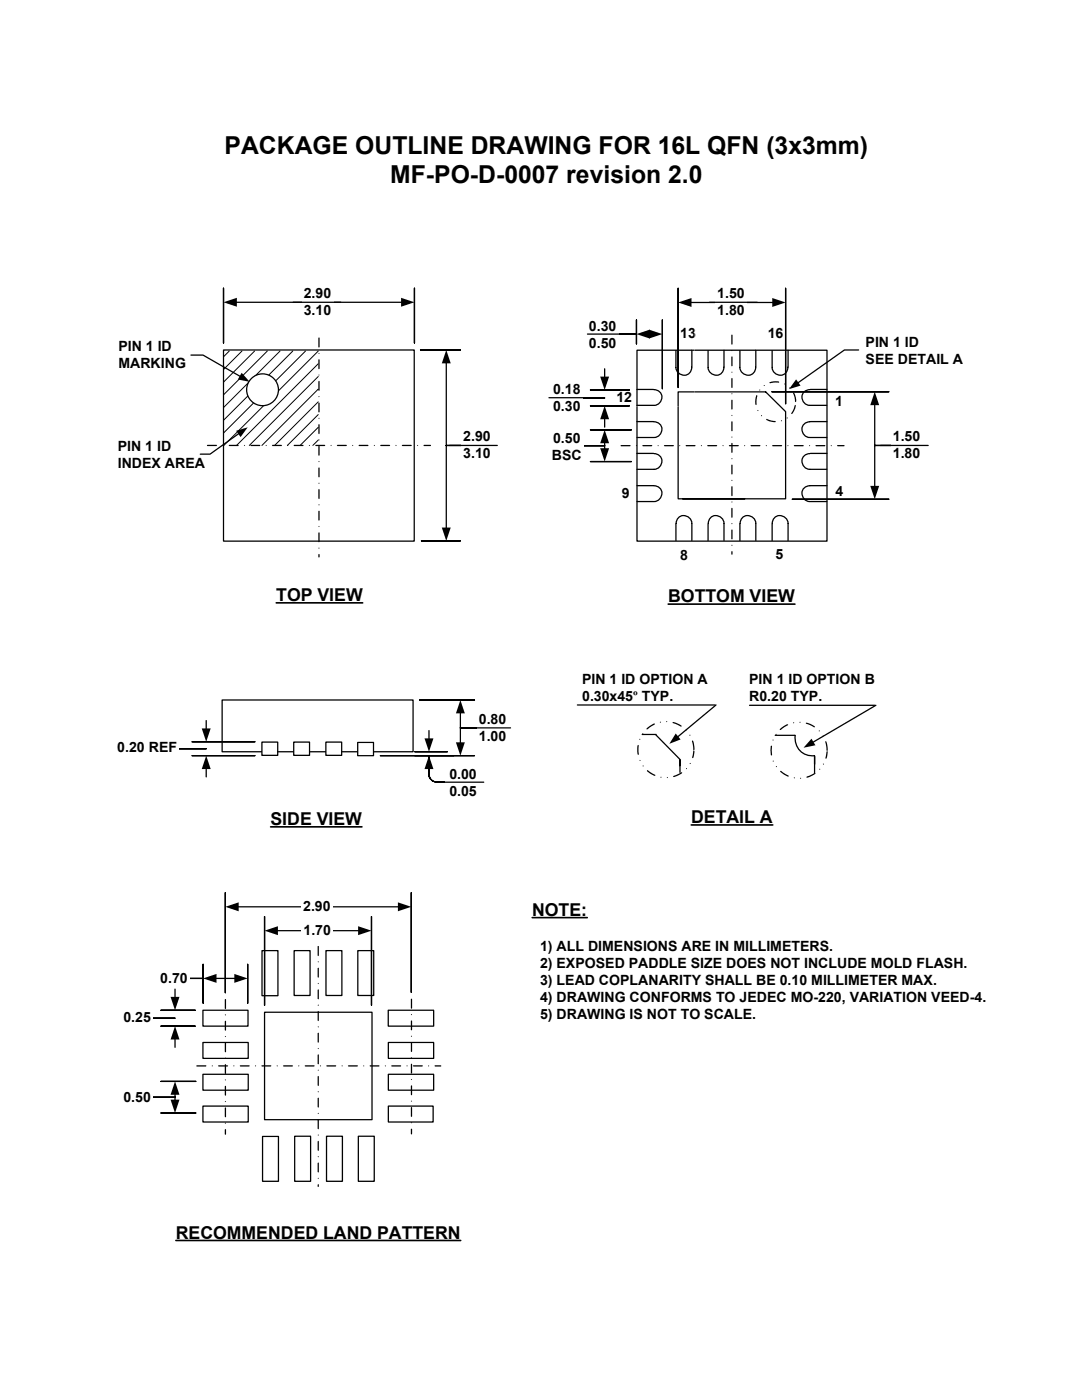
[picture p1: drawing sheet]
<svg xmlns="http://www.w3.org/2000/svg" width="216mm" height="279mm" viewBox="0 0 216 279" stroke-linecap="round" stroke-linejoin="round" font-family="sans-serif">
<path d="M44.3 139.7h38.1v10.3h-38.1z" fill="none" stroke="#010101" stroke-width=".25"/>
<path d="M52.4 148.3h3v2.4h-3z" fill="#fff"/>
<path d="M55.1 120.3h17.3M54 165h18.2" fill="none" stroke="#010101" stroke-width=".33"/>
<path d="M44.6 69.8h38.1v38.2h-38.1z" fill="none" stroke="#010101" stroke-width=".25"/>
<path d="M136.2 99.5h12.4zM136.2 77.7h12.4z" fill-rule="evenodd" fill="#fff"/>
<path d="M127.1 69.9h37.9v38.1h-37.9zM135.3 78.2h17.5l4 3.9v17.4h-21.5zM148.6 99.5h-12.4h12.4" fill="none" stroke="#010101" stroke-width=".25"/>
<path d="M170.6 60.2v20.2zM138.6 60.2v18.9z" fill-rule="evenodd" fill="#fff"/>
<path d="M133.3 120.6h25.3" fill="none" stroke="#010101" stroke-width=".33"/>
<g fill="#fff">
<path d="M119.7 112.3h17.8zM119.7 81.2h18.4z" fill-rule="evenodd"/>
<path d="M82.7 57.5v11zM44.6 57.5v11z" fill-rule="evenodd"/>
</g>
<path d="M44.6 57.5v11v-11M82.7 57.5v11v-11M47 60.3h33.2" fill="none" stroke="#010101" stroke-width=".25"/>
<g fill="#010101">
<path d="M44.6 60.3l2.7-.9v1.8z"/>
<path d="M80 59.4l2.7 .9-2.7 .9z"/>
</g>
<path d="M60.3 56.4h6.2v7.5h-6.2z" fill="#fff"/>
<path d="M156.8 57.5v23.1zM135.3 57.5v19.8z" fill-rule="evenodd" fill="#fff"/>
<path d="M135.3 57.5v19.8v-19.8M156.8 57.5v23.1v-23.1M137.8 60.4h16.5" fill="none" stroke="#010101" stroke-width=".25"/>
<g fill="#010101">
<path d="M135.3 60.4l2.7-.9v1.8z"/>
<path d="M154.1 59.5l2.7 .9-2.7 .9z"/>
</g>
<path d="M142.8 56.4h6.2v7.5h-6.2z" fill="#fff"/>
<path d="M84.1 107.9h7.8zM83.9 69.8h8zM89 88.9h6.2z" fill-rule="evenodd" fill="#fff"/>
<path d="M89 72.3v33.2M91.9 69.8h-8h8M95.2 88.9h-6.2h6.2M91.9 107.9h-7.8h7.8" fill="none" stroke="#010101" stroke-width=".25"/>
<g fill="#010101">
<path d="M88.2 105.3h1.7l-.9 2.6z"/>
<path d="M89 69.8l.9 2.7h-1.7z"/>
</g>
<path d="M92.1 85h6.2v7.4h-6.2z" fill="#fff"/>
<g fill="#010101">
<path d="M41.3 88.8h1.9l.1 .1-.1 .1h-1.8zM44.3 88.9l.2-.1 .1 .1-.1 .1zM45.6 88.9l.1-.1h1.8l.1 .1-.1 .1h-1.8zM48.7 88.9l.1-.1 .1 .1-.1 .1zM49.9 88.9l.2-.1h1.7l.2 .1-.2 .1h-1.7zM53 88.9l.1-.1 .1 .1-.1 .1zM54.3 88.9l.1-.1h1.8l.1 .1-.1 .1h-1.8zM57.3 88.9l.1-.1 .2 .1-.2 .1zM58.6 88.9l.1-.1h1.8l.1 .1-.1 .1h-1.8zM61.6 88.9l.1-.1 .2 .1-.2 .1zM62.9 88.9l.1-.1h1.8l.1 .1-.1 .1h-1.8zM65.9 88.9l.2-.1 .1 .1-.1 .1zM67.2 88.9l.1-.1h1.8l.1 .1-.1 .1h-1.8zM70.3 88.9l.1-.1 .1 .1-.1 .1zM71.5 88.9l.1-.1h1.8l.2 .1-.2 .1h-1.8zM74.6 88.9l.1-.1 .1 .1-.1 .1zM75.8 88.9l.2-.1h1.7l.2 .1-.2 .1h-1.7zM78.9 88.9l.1-.1 .1 .1-.1 .1zM80.2 88.9l.1-.1h1.8l.1 .1-.1 .1h-1.8zM83.2 88.9l.1-.1 .2 .1-.2 .1zM84.5 88.9l.1-.1h1.3l.1 .1-.1 .1h-1.3z"/>
<path d="M63.6 67.4l.2 .1v1.8l-.2 .1-.1-.1zM63.5 70.5l.1-.1 .2 .1-.2 .2zM63.6 71.7l.2 .1v1.8l-.2 .1-.1-.1v-1.8zM63.5 74.8l.1-.1 .2 .1-.2 .2zM63.5 76.1l.1-.1 .2 .1v1.8l-.2 .1-.1-.1zM63.6 79l.2 .2-.2 .1-.1-.1zM63.5 80.4l.1-.1 .2 .1v1.8l-.2 .1-.1-.1zM63.5 83.5l.1-.1 .2 .1-.2 .1zM63.5 84.8l.1-.2 .2 .2v1.7l-.2 .2-.1-.2zM63.5 87.8l.1-.1 .2 .1-.2 .1zM63.5 89.1l.1-.2 .2 .2v1.7l-.2 .2-.1-.2zM63.5 92.1l.1-.1 .2 .1-.2 .1zM63.5 93.4l.1-.1 .2 .1v1.8l-.2 .1-.1-.1zM63.5 96.4l.1-.1 .2 .1-.2 .2zM63.6 97.6l.2 .1v1.8l-.2 .1-.1-.1v-1.8zM63.6 100.6l.2 .2-.2 .1-.1-.1zM63.6 101.9l.2 .1v1.8l-.2 .1-.1-.1v-1.8zM63.5 105.1l.1-.2 .2 .2-.2 .1zM63.6 106.2l.2 .1v1.8l-.2 .1-.1-.1v-1.8zM63.5 109.4l.1-.1 .2 .1-.2 .1zM63.5 110.7l.1-.2 .2 .2-.2 .6z"/>
<path d="M123.9 88.8h1.8l.2 .1-.2 .2h-1.7zM127 88.8l.1 .1-.1 .2-.1-.2zM128.1 88.9l.2-.1h1.7l.2 .1-.2 .2h-1.7zM131.2 88.9l.1-.1 .1 .1-.1 .2zM132.6 88.8h1.8l.1 .1-.1 .2h-1.8l-.1-.2zM135.5 88.9l.1-.1 .2 .1-.2 .2zM136.9 88.8h1.8l.1 .1-.1 .2h-1.8l-.1-.2zM139.8 88.9l.2-.1 .1 .1-.1 .2zM141.1 88.9l.1-.1h1.8l.1 .1-.1 .2h-1.8zM144.1 88.9l.2-.1 .1 .1-.1 .2zM145.5 88.8h1.8l.1 .1-.1 .2h-1.8l-.1-.2zM148.5 88.9l.1-.1 .1 .1-.1 .2zM149.9 88.8h1.7l.2 .1-.2 .2h-1.7l-.2-.2zM152.8 88.9l.1-.1 .1 .1-.1 .2zM154.1 88.9l.1-.1h1.8l.1 .1-.1 .2h-1.8zM157.2 88.8l.2 .1-.2 .2-.1-.2zM158.5 88.8h1.8l.1 .1-.1 .2h-1.8l-.1-.2zM161.4 88.9l.1-.1 .2 .1-.2 .2zM162.8 88.8h1.8l.1 .1-.1 .2h-1.8l-.1-.2zM165.7 88.9l.2-.1 .1 .1-.1 .2zM167 88.9l.1-.1h1.3l.1 .1-.1 .2h-1.3z"/>
<path d="M146 66.8l.2 .1v1.8l-.2 .1-.1-.1zM146 69.8l.2 .2-.2 .1-.1-.1zM146 71.1l.2 .1v1.8l-.2 .1-.1-.1v-1.8zM146 74.1l.2 .2-.2 .1-.1-.1zM146 75.4l.2 .1v1.8l-.2 .1-.1-.1v-1.8zM146 78.5l.2 .1-.2 .1-.1-.1zM146 79.7l.2 .2v1.7l-.2 .2-.1-.2v-1.7zM146 82.8l.2 .1-.2 .1-.1-.1zM145.9 84.2l.1-.1 .2 .1v1.8l-.2 .1-.1-.1zM145.9 87.2l.1-.1 .2 .1-.2 .2zM145.9 88.5l.1-.1 .2 .1v1.8l-.2 .1-.1-.1zM145.9 91.5l.1-.1 .2 .1-.2 .2zM145.9 92.8l.1-.1 .2 .1v1.8l-.2 .1-.1-.1zM145.9 95.9l.1-.2 .2 .2-.2 .1zM146 97l.2 .1v1.8l-.2 .1-.1-.1v-1.8zM146 100.1l.2 .1-.2 .1-.1-.1zM145.9 101.5l.1-.2 .2 .2v1.7l-.2 .2-.1-.2zM146 104.4l.2 .1-.2 .1-.1-.1zM146 105.6l.2 .2v1.7l-.2 .2-.1-.2v-1.7zM145.9 108.8l.1-.1 .2 .1-.2 .1zM145.9 110.1l.1-.1 .2 .1-.2 .6z"/>
</g>
<path d="M52.3 148.1h3.1v2.6h-3.1z" fill="none" stroke="#010101" stroke-width=".25"/>
<path d="M58.7 148.3h3v2.4h-3z" fill="#fff"/>
<path d="M58.6 148.1h3.2v2.6h-3.2z" fill="none" stroke="#010101" stroke-width=".25"/>
<path d="M65.1 148.3h3v2.4h-3z" fill="#fff"/>
<path d="M65 148.1h3.2v2.6h-3.2z" fill="none" stroke="#010101" stroke-width=".25"/>
<path d="M71.5 148.3h3v2.5h-3z" fill="#fff"/>
<path d="M71.4 148.2h3.1v2.6h-3.1z" fill="none" stroke="#010101" stroke-width=".25"/>
<path d="M158.1 99.6h19.3zM154 78.2h23.4zM174.5 88.9h6.4z" fill-rule="evenodd" fill="#fff"/>
<path d="M177.4 78.2h-23.4h23.4M174.5 88.9h6.4zM174.5 80.6v16.6M177.4 99.6h-19.3h19.3" fill="none" stroke="#010101" stroke-width=".25"/>
<g fill="#010101">
<path d="M173.7 97h1.7l-.9 2.6z"/>
<path d="M174.5 78.2l.9 2.7h-1.7z"/>
</g>
<path d="M177.8 84.9h6.2v7.5h-6.2z" fill="#fff"/>
<path d="M175.7 88.9h9.5" fill="none" stroke="#010101" stroke-width=".25"/>
<path d="M117.8 92.1h8.2zM117.8 85.8h8.2zM113.2 89h7.4h-7.3l-.2 .3z" fill-rule="evenodd" fill="#fff"/>
<path d="M113.2 89h7.4h-7.3l-.2 .3zM117.8 92.1h8.2h-8.2M117.8 85.8h8.2h-8.2M120.6 88.2v1.5" fill="none" stroke="#010101" stroke-width=".25"/>
<g fill="#010101">
<path d="M119.8 89.5h1.7l-.9 2.6z"/>
<path d="M120.6 85.8l.9 2.7h-1.7z"/>
</g>
<path d="M109.8 85.4h6.7v7.4h-6.7z" fill="#fff"/>
<path d="M117.8 81h7.8zM117.8 77.8h7.8zM113.1 79.4h7.5h-7.4l-.1 .2z" fill-rule="evenodd" fill="#fff"/>
<path d="M113.1 79.4h7.5h-7.4l-.1 .2zM117.8 77.8h7.8h-7.8M120.6 73.6v1.8M117.8 81h7.8h-7.8M120.6 83.4v1.8" fill="none" stroke="#010101" stroke-width=".25"/>
<g fill="#010101">
<path d="M120.6 81l.9 2.7h-1.7z"/>
<path d="M119.8 75.2h1.7l-.9 2.6z"/>
</g>
<path d="M110 75.6h6.2v7.5h-6.2z" fill="#fff"/>
<path d="M75.9 150.8h18.8zM83.7 139.7h11zM91.9 145.3h6.4z" fill-rule="evenodd" fill="#fff"/>
<path d="M94.7 139.7h-11h11M91.9 142.2v6.2M94.7 150.8h-18.8h18.8M98.3 145.3h-6.4h6.4" fill="none" stroke="#010101" stroke-width=".25"/>
<g fill="#010101">
<path d="M91.9 139.7l.9 2.7h-1.8z"/>
<path d="M91 148.1h1.8l-.9 2.7z"/>
</g>
<path d="M95.2 141.3h6.2v7.5h-6.2z" fill="#fff"/>
<path d="M88.4 156.1h8.1" fill="none" stroke="#010101" stroke-width=".25"/>
<path d="M82.8 150.8h7.8zM82.8 150h6.5zM85.6 150.8v3.7a1.55 1.55 0 0 0 1.5 1.6h1.6h-1.6a1.55 1.55 0 0 1-1.5-1.6z" fill-rule="evenodd" fill="#fff"/>
<path d="M82.8 150.8h7.8h-7.8M82.8 150h6.5h-6.5M85.6 150.8v3.7a1.55 1.55 0 0 0 1.5 1.6h1.6h-1.6a1.55 1.55 0 0 1-1.5-1.6zM85.6 145.8v1.8M85.6 153.3v1.7" fill="none" stroke="#010101" stroke-width=".25"/>
<g fill="#010101">
<path d="M85.6 150.8l.9 2.7h-1.8z"/>
<path d="M84.7 147.4h1.8l-.9 2.6z"/>
</g>
<path d="M38.3 150.8h12.6zM38.3 148h12.6zM29.4 149.2l.1 .2h11.6h-11.6z" fill-rule="evenodd" fill="#fff"/>
<path d="M29.4 149.2l.1 .2h11.6h-11.6zM38.3 150.8h12.6h-12.6M38.3 148h12.6h-12.6M41.1 143.8v1.8M41.1 153.3v1.7" fill="none" stroke="#010101" stroke-width=".25"/>
<g fill="#010101">
<path d="M41.1 150.8l.9 2.7h-1.7z"/>
<path d="M40.3 145.4h1.7l-.9 2.6z"/>
</g>
<path d="M23.1 147h12.6v4.1h-12.6z" fill="#fff"/>
<path d="M38.1 70.9h2.4l7.5 4.3" fill="none" stroke="#010101" stroke-width=".25"/>
<path d="M48.2 74.4l1.6 1.8-2.3-.5z" fill="#010101"/>
<g fill="#fff">
<path d="M53.7 223.4h12.4zM53.7 201.6h12.4z" fill-rule="evenodd"/>
<path d="M37.2 236.2h17.8zM37.2 205h18.4z" fill-rule="evenodd"/>
<path d="M74.1 182.9v17.7zM52.8 182.9v17.7z" fill-rule="evenodd"/>
</g>
<path d="M52.8 182.9v17.7v-17.7M55.2 185.7h16.5M74.1 182.9v17.7v-17.7" fill="none" stroke="#010101" stroke-width=".25"/>
<g fill="#010101">
<path d="M52.8 185.7l2.7-.9v1.8z"/>
<path d="M71.5 184.8l2.6 .9-2.6 .9z"/>
</g>
<path d="M60.2 183.5h6.2v4.1h-6.2z" fill="#fff"/>
<g fill="#010101">
<path d="M39.2 212.6h1.9l.1 .1-.1 .2h-1.8zM42.4 212.6l.1 .1-.1 .2-.2-.2zM43.6 212.6h1.8l.1 .1-.1 .2h-1.8l-.1-.2zM46.7 212.6l.1 .1-.1 .2-.2-.2zM47.9 212.6h1.8l.1 .1-.1 .2h-1.8l-.1-.2zM51 212.6l.1 .1-.1 .2-.1-.2zM52.1 212.7l.2-.1h1.7l.2 .1-.2 .2h-1.7zM55.3 212.6l.1 .1-.1 .2-.1-.2zM56.5 212.7l.1-.1h1.8l.1 .1-.1 .2h-1.8zM59.6 212.6l.2 .1-.2 .2-.1-.2zM60.9 212.6h1.8l.1 .1-.1 .2h-1.8l-.1-.2zM63.9 212.6l.2 .1-.2 .2-.1-.2zM65.1 212.7l.1-.1h1.8l.1 .1-.1 .2h-1.8zM68.3 212.6l.1 .1-.1 .2-.2-.2zM69.4 212.7l.1-.1h1.8l.1 .1-.1 .2h-1.8zM72.6 212.6l.1 .1-.1 .2-.1-.2zM73.9 212.6h1.7l.2 .1-.2 .2h-1.7l-.2-.2zM76.9 212.6l.1 .1-.1 .2-.1-.2zM78 212.7l.2-.1h1.7l.2 .1-.2 .2h-1.7zM81.2 212.6l.1 .1-.1 .2-.1-.2zM82.4 212.7l.1-.1h1.8l.1 .1-.1 .2h-1.8zM85.5 212.6l.2 .1-.2 .2-.1-.2zM86.8 212.6h1.1l.2 .1-.2 .2h-1.1l-.1-.2z"/>
<path d="M63.4 188.8l.2 .1v1.8l-.1 .1-.1-.1zM63.4 192l.1-.2 .1 .2-.1 .1zM63.4 193.2l.1-.1 .1 .1v1.8l-.1 .1-.1-.1zM63.4 196.3l.1-.1 .1 .1-.1 .1zM63.4 197.5l.1-.1 .1 .1v1.8l-.1 .2-.1-.2zM63.4 200.6l.1-.1 .1 .1-.1 .1zM63.4 201.9l.1-.1 .1 .1v1.8l-.1 .1-.1-.1zM63.5 204.8l.1 .1-.1 .2-.1-.2zM63.4 206.2l.1-.1 .1 .1v1.8l-.1 .1-.1-.1zM63.4 209.3l.1-.2 .1 .2-.1 .1zM63.4 210.5l.1-.1 .1 .1v1.8l-.1 .1-.1-.1zM63.4 213.6l.1-.2 .1 .2-.1 .1zM63.4 214.8l.1-.1 .1 .1v1.8l-.1 .1-.1-.1zM63.4 217.9l.1-.1 .1 .1-.1 .1zM63.4 219.2l.1-.2 .1 .2v1.7l-.1 .2-.1-.2zM63.4 222.2l.1-.1 .1 .1-.1 .1zM63.4 223.5l.1-.1 .1 .1v1.8l-.1 .1-.1-.1zM63.4 226.5l.1-.1 .1 .1-.1 .2zM63.4 227.8l.1-.1 .1 .1v1.8l-.1 .1-.1-.1zM63.4 230.8l.1-.1 .1 .1-.1 .2zM63.4 232.1l.1-.1 .1 .1v1.8l-.1 .1-.1-.1zM63.4 235.2l.1-.2 .1 .2-.1 .1zM63.4 236.4l.1-.1 .1 .1-.1 .5z"/>
</g>
<path d="M32.1 222.1h7zM32.1 215.8h7zM27.4 219h7.5z" fill-rule="evenodd" fill="#fff"/>
<path d="M27.4 219h7.5zM32.1 215.8h7h-7M34.9 218.2v1.5M32.1 222.1h7h-7" fill="none" stroke="#010101" stroke-width=".25"/>
<g fill="#010101">
<path d="M34 219.5h1.8l-.9 2.6z"/>
<path d="M34.9 215.8l.9 2.7h-1.8z"/>
</g>
<path d="M24.3 216.8h6.2v4.1h-6.2z" fill="#fff"/>
<path d="M32.1 204.8h6.8zM32.1 201.6h6.8zM27.4 203.2h7.5z" fill-rule="evenodd" fill="#fff"/>
<path d="M34.9 197.4v1.8M27.4 203.2h7.5h-7.5M32.1 204.8h6.8h-6.8M32.1 201.6h6.8h-6.8M34.9 207.2v1.8" fill="none" stroke="#010101" stroke-width=".25"/>
<g fill="#010101">
<path d="M34.9 204.8l.9 2.7h-1.8z"/>
<path d="M34 198.9h1.8l-.9 2.7z"/>
</g>
<path d="M24.3 201h6.2v4h-6.2z" fill="#fff"/>
<g fill="none" stroke="#010101" stroke-width=".25">
<path d="M52.3 189.7h3.2v9h-3.2zM58.7 189.7h3.2v9h-3.2zM65 189.7h3.2v9h-3.2zM71.4 189.7h3.2v9h-3.2zM40.5 201.6h9v3.2h-9zM40.5 208h9v3.2h-9zM40.5 214.4h9v3.2h-9zM52.8 202h21.4v21.5h-21.4zM77.5 201.6h9v3.2h-9zM77.5 208h9v3.2h-9zM77.5 214.4h9v3.2h-9zM40.5 220.7h9v3.2h-9z"/>
<path d="M52.4 226.8h3.2v9h-3.2zM58.8 226.8h3.2v9h-3.2zM65.2 226.8h3.1v9h-3.1zM71.5 226.8h3.2v9h-3.2zM77.5 220.7h8.9v3.2h-8.9z"/>
</g>
<path d="M35.1 247.6h56.8" fill="none" stroke="#010101" stroke-width=".33"/>
<path d="M82.1 178.2v19.8zM45 178.2v19.9z" fill-rule="evenodd" fill="#fff"/>
<path d="M45 178.2v19.9v-19.9M82.1 178.2v19.8v-19.8M47.4 181h32.2" fill="none" stroke="#010101" stroke-width=".25"/>
<g fill="#010101">
<path d="M45 181l2.6-.9v1.8z"/>
<path d="M79.4 180.1l2.7 .9-2.7 .9z"/>
</g>
<path d="M60.1 178.7h6.2v4.1h-6.2z" fill="#fff"/>
<g fill="#010101">
<path d="M44.9 199.4l.2 .1v1.8l-.1 .1-.1-.1zM44.9 202.5l.1-.1 .1 .1-.1 .2zM44.9 203.8l.1-.1 .1 .1v1.8l-.1 .1-.1-.1zM44.9 206.9l.1-.2 .1 .2-.1 .1zM45 208l.1 .1v1.8l-.1 .1-.1-.1v-1.8zM44.9 211.2l.1-.1 .1 .1-.1 .1zM44.9 212.5l.1-.2 .1 .2v1.7l-.1 .2-.1-.2zM44.9 215.5l.1-.1 .1 .1-.1 .1zM44.9 216.8l.1-.1 .1 .1v1.8l-.1 .1-.1-.1zM44.9 219.8l.1-.1 .1 .1-.1 .2zM44.9 221.1l.1-.1 .1 .1v1.8l-.1 .1-.1-.1zM44.9 224.2l.1-.2 .1 .2-.1 .1zM44.9 225.4l.1-.1 .1 .1v.9l-.1 .2-.1-.2z"/>
<path d="M82 199.3l.2 .1v1.8l-.1 .1-.1-.1zM82 202.5l.1-.1 .1 .1-.1 .1zM82 203.8l.1-.2 .1 .2v1.7l-.1 .2-.1-.2zM82 206.8l.1-.1 .1 .1-.1 .1zM82 208.1l.1-.2 .1 .2v1.7l-.1 .2-.1-.2zM82 211.1l.1-.1 .1 .1-.1 .1zM82 212.4l.1-.1 .1 .1v1.8l-.1 .1-.1-.1zM82 215.4l.1-.1 .1 .1-.1 .2zM82 216.7l.1-.1 .1 .1v1.8l-.1 .1-.1-.1zM82 219.8l.1-.2 .1 .2-.1 .1zM82 221l.1-.1 .1 .1v1.8l-.1 .1-.1-.1zM82 224.1l.1-.2 .1 .2-.1 .1zM82 225.3l.1-.1 .1 .1v1l-.1 .1-.1-.1z"/>
</g>
<path d="M106.2 183.1h11" fill="none" stroke="#010101" stroke-width=".33"/>
<path d="M58.5 60.3h9.5M109.5 79.4h9.6M141.6 60.3h9.5M171.3 69.8h-2.8l-9.3 6.7M89.7 88.9h9.5M92.4 145.3h9.5" fill="none" stroke="#010101" stroke-width=".25"/>
<path d="M158.9 75.7l.8 1.3-2.3 .7z" fill="#010101"/>
<g fill="none" stroke="#010101" stroke-width=".25">
<path d="M127.1 77.7h3.3M130.5 77.8a1.57 1.57 0 0 1 1.6 1.5 1.57 1.57 0 0 1-1.6 1.6M134.9 69.9v3.4M138 73.3a1.58 1.58 0 0 1-1.5 1.6 1.58 1.58 0 0 1-1.6-1.6M138 69.9v3.3M141.3 69.9v3.4M144.4 73.3a1.58 1.58 0 0 1-1.5 1.6 1.58 1.58 0 0 1-1.6-1.6M144.5 69.9v3.3M147.6 69.9v3.4M150.8 73.3a1.58 1.58 0 0 1-1.6 1.6 1.58 1.58 0 0 1-1.6-1.6M150.8 69.9v3.3M154.1 69.9v3.4"/>
<path d="M157.2 73.3a1.57 1.57 0 0 1-1.5 1.6 1.57 1.57 0 0 1-1.6-1.6M157.2 69.9v3.3M161.6 77.8a1.57 1.57 0 0 0-1.6 1.5 1.57 1.57 0 0 0 1.6 1.6M161.7 77.7h3.3M127.1 90.5h3.3M127.1 84.1h3.3M127.1 96.9h3.3M127.1 93.7h3.4M127.1 87.3h3.4M127.1 80.9h3.4M130.5 90.5a1.57 1.57 0 0 1 1.6 1.6 1.57 1.57 0 0 1-1.6 1.6M130.5 84.2a1.57 1.57 0 0 1 1.6 1.5 1.57 1.57 0 0 1-1.6 1.6"/>
<path d="M130.5 96.9a1.58 1.58 0 0 1 1.6 1.6 1.58 1.58 0 0 1-1.6 1.6M161.6 90.5a1.57 1.57 0 0 0-1.6 1.6 1.57 1.57 0 0 0 1.6 1.6M161.6 84.2a1.57 1.57 0 0 0-1.6 1.5 1.57 1.57 0 0 0 1.6 1.6M161.6 96.9a1.58 1.58 0 0 0-1.6 1.6 1.58 1.58 0 0 0 1.6 1.6M161.6 93.7h3.4M161.6 87.3h3.4M161.6 80.9h3.4M161.7 90.5h3.3M161.7 84.1h3.3M161.7 96.9h3.3M127.1 100.1h3.4M134.9 104.6v3.3"/>
<path d="M138 104.4a1.57 1.57 0 0 0-1.5-1.5 1.57 1.57 0 0 0-1.6 1.6M138 104.5v3.4M141.3 104.6v3.3M144.5 104.4a1.57 1.57 0 0 0-1.6-1.5 1.57 1.57 0 0 0-1.6 1.6M144.5 104.5v3.4M147.6 104.6v3.3M150.8 104.4a1.57 1.57 0 0 0-1.6-1.5 1.57 1.57 0 0 0-1.5 1.6M150.8 104.5v3.4M154.1 104.6v3.3M157.2 104.4a1.58 1.58 0 0 0-1.6-1.5 1.58 1.58 0 0 0-1.5 1.6M157.2 104.5v3.4M161.6 100.1h3.4"/>
</g>
<path d="M138.1 147.8a2.39 2.39 0 0 1 .4 2l-.2-.2zM137.6 146.6l.2 .1-.1 .1h-.2zM136.8 145.6h.2v.2h-.2zM134.2 144.2a2.32 2.32 0 0 1 1.8 .8l-1.7-.7zM132.9 144l.2-.1 .1 .1-.2 .1zM131.8 144l.1 .1-.1 .2-.1-.2zM129 145.4l1.1-.8 .4-.2h.2l-1.5 1.2h-.2zM128.2 146.3h.1l.1 .2h-.2zM127.6 147.5l.1-.1 .1 .2-.2 .1zM127.2 148.8l.2-.1 .1 .1-.1 1.9-.2-.5zM127.7 151.6l.1 .1v.2l-.2-.1zM128.2 152.8h.2v.2l-.2-.1zM129.1 153.7l1.6 .9 .1 .2a3.1 3.1 0 0 1-1.7-.9zM131.8 155.1l.1-.1 .1 .1-.1 .1zM133.2 155l.1 .2-.1 .1-.2-.1zM134.4 154.9l1.7-.8a2.29 2.29 0 0 1-1.8 .9zM136.9 153.3h.2v.2h-.2zM137.6 152.3h.2v.1l-.1 .1zM138.3 149.9l.2-.1 .1 .1v.3l-.3 1-.1 .1z" fill="#010101"/>
<path d="M128.1 146.6h2.8M135.7 152.8v-1.2v2.5" fill="none" stroke="#010101" stroke-width=".25"/>
<path d="M164.7 147.9a2.35 2.35 0 0 1 .3 2l-.3-1.8zM164.2 146.7l.2 .1-.1 .2-.2-.1zM163.4 145.8h.2v.1h-.2zM160.8 144.3a2.35 2.35 0 0 1 1.8 .8l-.2 .1zM159.6 144l.2 .1-.2 .2-.1-.2zM158.3 144.1l.2 .1-.1 .2-.2-.1zM155.6 145.5a2.88 2.88 0 0 1 1.7-.9l-1.5 1.1h-.2zM154.7 146.5h.2l.1 .1-.2 .1zM154.1 147.6h.2l.1 .1-.2 .1zM153.8 148.9l.1-.1 .2 .1v1.8l-.1 .1-.2-.2zM154.2 151.8h.2l-.1 .2-.1-.1zM154.9 152.9h.1v.2h-.2zM155.7 153.9l.2-.1 1.4 1 .1 .1a2.41 2.41 0 0 1-1.7-1zM158.4 155.2l.1-.1 .1 .2-.1 .1zM159.6 155.3l.1-.1 .2 .1-.1 .1zM161 155l1.5-.8 .2 .1v.2a2.92 2.92 0 0 1-1.8 .6zM163.5 153.4h.1l.1 .2h-.2zM164.2 152.4h.2v.1l-.1 .1zM164.9 150l.2-.1v.4l-.1 .9-.2 .2z" fill="#010101"/>
<path d="M174.8 140.8l-12.6 7.4" fill="none" stroke="#010101" stroke-width=".25"/>
<path d="M161.9 147.4l.8 1.3-2.4 .5z" fill="#010101"/>
<path d="M130.9 146.7l4.7 4.8M142.9 140.7l-7.7 6.4M149.6 140.8h25M154.7 146.7h3.9M158.7 146.7a3.5 3.5 0 0 0 3.8 4.1M162.5 152.5v-1.6v3.4" fill="none" stroke="#010101" stroke-width=".25"/>
<path d="M137.9 164.6h16.3" fill="none" stroke="#010101" stroke-width=".33"/>
<path d="M134.8 146.4l1 1.2-2.2 .8z" fill="#010101"/>
<path d="M115.2 140.7h27.5" fill="none" stroke="#010101" stroke-width=".25"/>
<path d="M158.3 78.3l.2 .1a2.49 2.49 0 0 1 .3 1.9l-.2-.2zM157.5 77.3h.2v.2h-.2zM156.5 76.6l.2-.1v.2l-.2 .1zM153.6 76.3l1.2-.2 .7 .2-.1 .1-1-.1-.7 .2-.2-.1zM152.4 76.8l.2 .1v.1h-.2zM151.5 77.8l.2-.1v.2h-.2zM150.9 78.9l.1-.1 .1 .2-.2 1.8-.2-.1v-.5zM151.2 81.8l.1 .1v.1h-.2zM151.9 82.9h.2l-.1 .2-.1-.1zM152.9 83.7l.1-.1 1.8 .5a2.17 2.17 0 0 1-1.8-.2zM155.9 83.9h.2l-.1 .2-.2-.1zM157 83.3h.2v.2h-.2zM158.6 80.9l.1-.1 .1 .1-.2 .7-.4 .9-.3 .1z" fill="#010101"/>
<g fill="none" stroke="#000" stroke-width=".2">
<path d="M45.7 70.1l-1 1M48.3 70.1l-3.6 3.6M50.8 70.1l-6.1 6.1M53.3 70.1l-8.6 8.6M55.9 70.1l-11.2 11.2M58.4 70.1l-13.7 13.7M61 70.1l-16.3 16.3M63.5 77.7l-11.2 11.2M63.5 75.1l-13.8 13.8M63.5 72.6l-16.3 16.3M63.5 70.1l-18.8 18.8M63.5 87.8l-1.1 1.1"/>
<path d="M63.5 85.3l-3.6 3.6M63.5 82.7l-6.2 6.2M63.5 80.2l-8.7 8.7"/>
</g>
<path d="M47.7 86.5l-5.8 4.1h-1.9" fill="none" stroke="#010101" stroke-width=".25"/>
<path d="M47.1 86l2.3-.7-1.4 1.9z" fill="#010101"/>
<circle cx="52.4" cy="77.8" r="3.2" fill="#fff"/>
<circle cx="52.4" cy="77.8" r="3.2" fill="none" stroke="#010101" stroke-width=".25"/>
<path d="M49.4 192.4v7.8zM40.5 192.4v7.8zM34.7 195.3h5.8z" fill-rule="evenodd" fill="#fff"/>
<path d="M34.7 195.3h5.8h-5.8M40.5 192.4v7.8v-7.8M43 195.3h4M49.4 192.4v7.8v-7.8" fill="none" stroke="#010101" stroke-width=".25"/>
<g fill="#010101">
<path d="M40.5 195.3l2.7-.9v1.8z"/>
<path d="M46.8 194.4l2.6 .9-2.6 .9z"/>
</g>
<path d="M31.6 193h6.2v4.1h-6.2z" fill="#fff"/>
<path d="M132.2 63.9v13.7zM127 63.9v4.7zM120.3 66.7h6.7h-6.6l-.1 .2z" fill-rule="evenodd" fill="#fff"/>
<path d="M120.3 66.7h6.7h-6.6l-.1 .2zM127 63.9v4.7v-4.7M129.5 66.7h.2M132.2 63.9v13.7v-13.7" fill="none" stroke="#010101" stroke-width=".25"/>
<g fill="#010101">
<path d="M127 66.7l2.7-.9v1.8z"/>
<path d="M129.5 65.8l2.7 .9-2.7 .9z"/>
</g>
<path d="M117.2 62.9h6.2v7.5h-6.2z" fill="#fff"/>
<path d="M117.2 66.7h9.5" fill="none" stroke="#010101" stroke-width=".25"/>
<g font-size="4.9">
<text x="44.8" y="30.7">PACKAGE OUTLINE DRAWING FOR 16L QFN (3x3mm)</text>
<text x="77.9" y="36.6">MF-PO-D-0007 revision 2.0</text>
</g>
<g font-size="3.5">
<text x="55.1" y="120">TOP VIEW</text>
<text x="133.3" y="120.2">BOTTOM VIEW</text>
<text x="54" y="164.7">SIDE VIEW</text>
<text x="137.9" y="164.3">DETAIL A</text>
<text x="106.2" y="182.8">NOTE:</text>
<text x="35.1" y="247.2">RECOMMENDED LAND PATTERN</text>
</g>
<g font-size="2.8">
<text x="60.6" y="59.5">2.90</text>
<text x="143.1" y="59.5">1.50</text>
<text x="60.6" y="62.9">3.10</text>
<text x="143.1" y="62.9">1.80</text>
<text x="23.6" y="70.1">PIN 1 ID</text>
<text x="117.5" y="66">0.30</text>
<text x="117.5" y="69.4">0.50</text>
<text x="135.7" y="67.5">13</text>
<text x="153.2" y="67.5">16</text>
<text x="172.7" y="69.2">PIN 1 ID</text>
<text x="23.6" y="73.5">MARKING</text>
<text x="172.7" y="72.6">SEE DETAIL A</text>
<text x="110.4" y="78.7">0.18</text>
<text x="110.4" y="82.1">0.30</text>
<text x="123" y="80.2">12</text>
<text x="166.6" y="81">1</text>
<text x="92.4" y="88.1">2.90</text>
<text x="110.4" y="88.5">0.50</text>
<text x="178.1" y="88">1.50</text>
<text x="23.5" y="90">PIN 1 ID</text>
<text x="23.5" y="93.4">INDEX AREA</text>
<text x="92.4" y="91.4">3.10</text>
<text x="110.1" y="91.8">BSC</text>
<text x="178.1" y="91.4">1.80</text>
<text x="124.1" y="99.4">9</text>
<text x="166.7" y="99">4</text>
<text x="135.7" y="111.7">8</text>
<text x="154.8" y="111.6">5</text>
<text x="116.2" y="136.5">PIN 1 ID OPTION A</text>
<text x="149.5" y="136.5">PIN 1 ID OPTION B</text>
<text x="116.2" y="139.8">0.30x45º TYP.</text>
<text x="149.5" y="139.9">R0.20 TYP.</text>
<text x="95.5" y="144.4">0.80</text>
<text x="95.5" y="147.8">1.00</text>
<text x="23.4" y="150.1">0.20 REF</text>
<text x="89.7" y="155.4">0.00</text>
<text x="89.7" y="158.8">0.05</text>
<text x="60.5" y="181.8">2.90</text>
<text x="60.5" y="186.6">1.70</text>
<text x="107.8" y="189.8">1) ALL DIMENSIONS ARE IN MILLIMETERS.</text>
<text x="32" y="196.1">0.70</text>
<text x="107.8" y="193.1">2) EXPOSED PADDLE SIZE DOES NOT INCLUDE MOLD FLASH.</text>
<text x="107.8" y="196.5">3) LEAD COPLANARITY SHALL BE 0.10 MILLIMETER MAX.</text>
<text x="107.8" y="199.9">4) DRAWING CONFORMS TO JEDEC MO-220, VARIATION VEED-4.</text>
<text x="107.8" y="203.3">5) DRAWING IS NOT TO SCALE.</text>
<text x="24.6" y="204">0.25</text>
<text x="24.6" y="219.9">0.50</text>
</g>
</svg>
